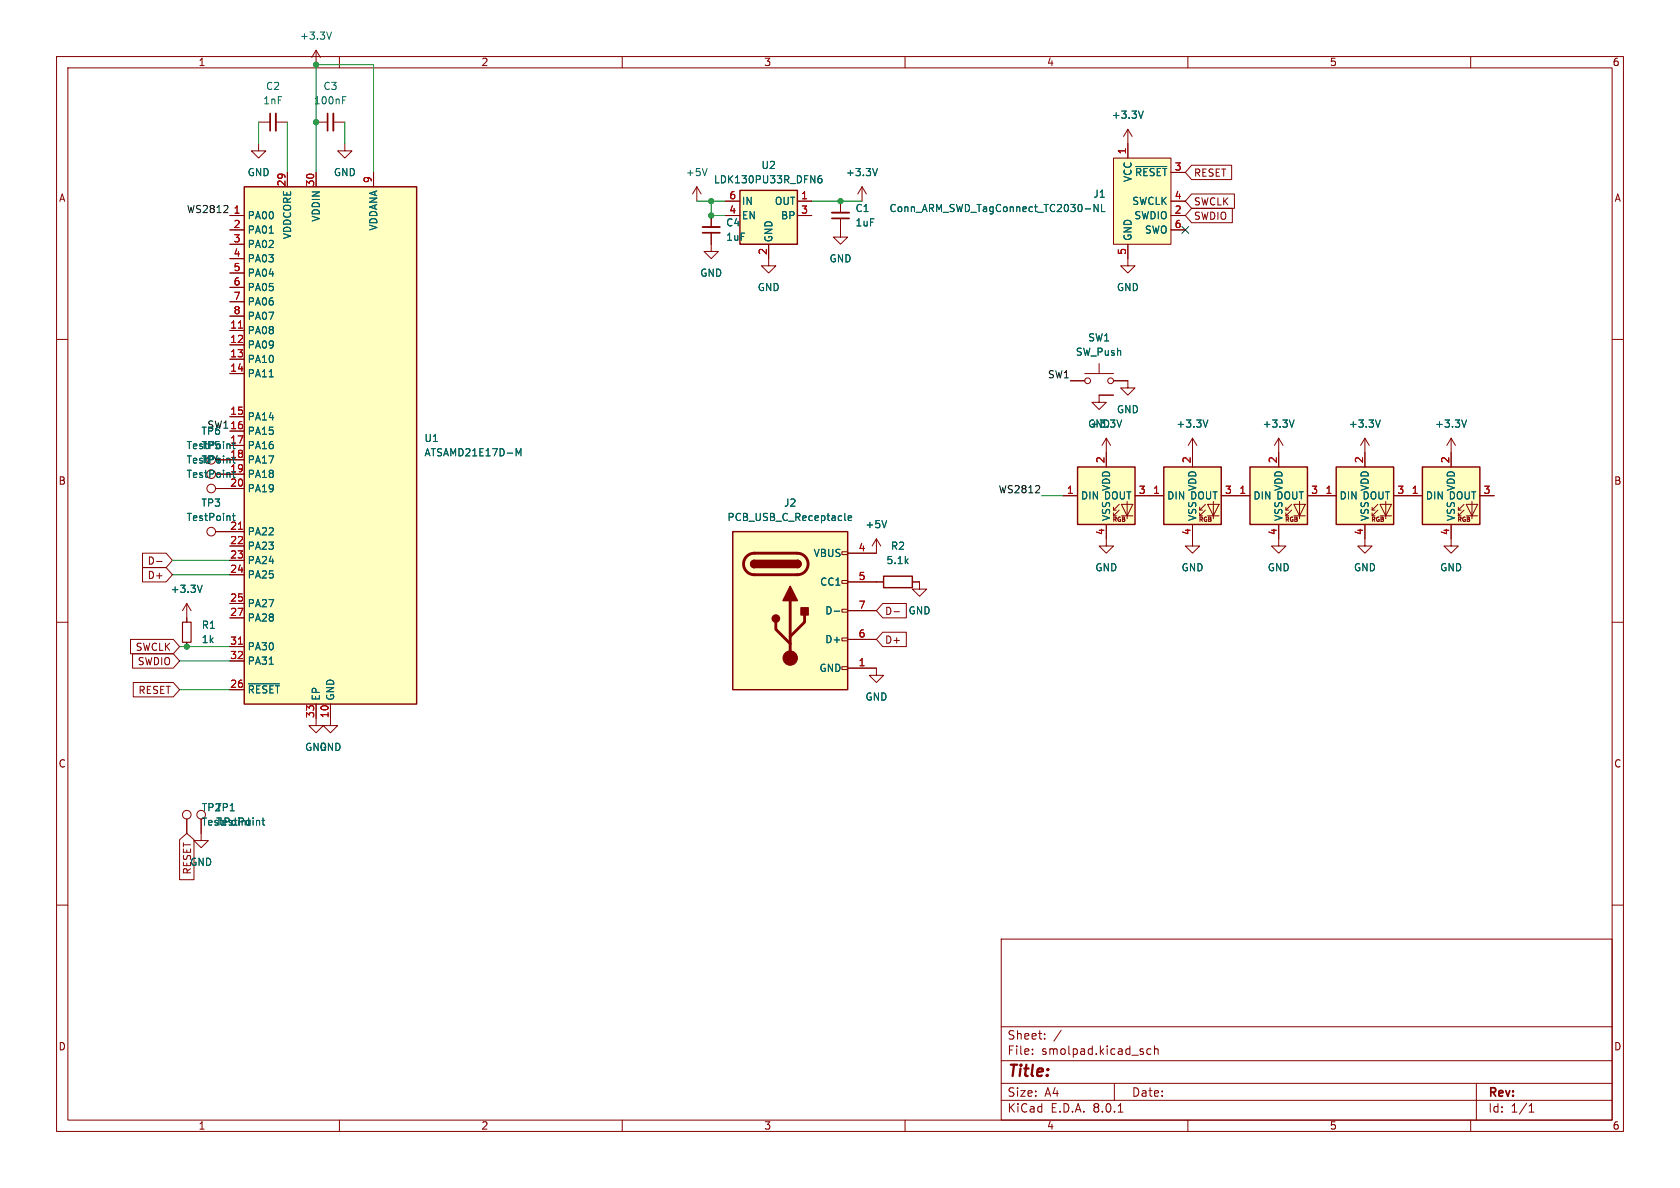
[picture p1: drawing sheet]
<svg xmlns="http://www.w3.org/2000/svg" width="297mm" height="210mm" viewBox="0 0 297 210" stroke-linecap="round" stroke-linejoin="round" font-family="sans-serif">
<g fill="none" stroke="#840000" stroke-width=".18">
<path d="M10 10h277v190h-277zM12 12h273v186h-273zM60 10v2M110 10v2M160 10v2M210 10v2M260 10v2M10 60h2M285 60h2M38.1 86.4h2.5M10 110h2M285 110h2"/>
<path d="M10 160h2M285 160h2M177 166h108v32h-108zM60 198v2M110 198v2M160 198v2M177 194.5h108M177 191.5h108M177 187.5h108M177 181.5h108M182.5 186.3v.1M182.5 185.5v.1"/>
<path d="M184.7 183.6v.1M184.7 182.8v.1M187.6 182.1l-1.3 2M197 191.5v3M197.7 196.6h.8M203.5 185.5l-.5-.1-.3 .3v.4l.2 .2h.6M204.1 185.5l.2-.1 .4 .1v.9M204.1 184.9v1.5M210 198v2M260 198v2M261 191.5v6.5M270.3 196.6h.9"/>
<path d="M270.3 195.5l.4-.4v1.5"/>
<circle cx="37.3" cy="86.4" r=".76"/>
</g>
<path d="M41.3 83.1v1.2" fill="none" stroke="#006464" stroke-width=".18"/>
<path d="M190.5 82.6h10.2v10.1h-10.2z" fill="#ffffc2"/>
<path d="M190.5 82.6h10.2v10.1h-10.2z" fill="none" stroke="#840000" stroke-width=".25"/>
<g fill="none" stroke="#840000" stroke-width=".18">
<path d="M189.2 67.3h2.6M191.8 66h5M194.3 64.3v1.7M195.6 77.5v5.1M195.6 77.5l-.8 1.2M195.6 77.5l.7 1.2M196.8 67.3h2.6v1.3h1.3l-1.3 1.3-1.3-1.3h1.3M196.8 69.9h-2.5v1.2h1.3l-1.3 1.3-1.3-1.3h1.3M38.1 94h2.5M188 87.6h2.5M195.6 92.7v3.8h1.2l-1.2 1.3-1.3-1.3h1.3M196.8 91.2h.6"/>
<path d="M196.8 90.2h.6M197.9 90.2l-1.1 1v-.5M197.9 89.2l-1.1 1v-.5M198.2 89.2h2.1l-1 2zM198.2 91.2h2.1M199.3 88.6v3.1M200.7 87.6h2.5M33 144.8v2.5M35.6 144.8v3.8h1.2l-1.2 1.3-1.3-1.3h1.3"/>
<circle cx="192.3" cy="67.3" r=".51"/>
<circle cx="196.3" cy="67.3" r=".51"/>
<circle cx="37.3" cy="94" r=".76"/>
<circle cx="33" cy="144" r=".76"/>
<circle cx="35.6" cy="144" r=".76"/>
</g>
<path d="M41.3 78v1.3M198.3 74.2l-.4 1.3M41.1 91.2h.5M41.3 80.6v1.2M41.3 90.7v1.3M46.3 145h.5M46.5 144.6v1.1l.3 .2" fill="none" stroke="#006464" stroke-width=".18"/>
<path d="M43.2 33h30.5v91.5h-30.5z" fill="#ffffc2"/>
<path d="M43.2 33h30.5v91.5h-30.5z" fill="none" stroke="#840000" stroke-width=".25"/>
<g fill="none" stroke="#840000" stroke-width=".18">
<path d="M40.6 38.1h2.6M45.7 25.4v1.3h1.3l-1.3 1.2-1.3-1.2h1.3M45.7 21.6h2.1M48.8 21.6h2M50.8 30.5v2.5M55.9 30.5v2.5M66 30.5v2.5M40.6 58.4h2.6M40.6 40.6h2.6M40.6 43.2h2.6M40.6 45.7h2.6M40.6 48.3h2.6"/>
<path d="M40.6 50.8h2.6M40.6 53.3h2.6M40.6 55.9h2.6M40.6 61h2.6M40.6 63.5h2.6M40.6 66h2.6M40.6 73.7h2.6M40.6 76.2h2.6M40.6 78.7h2.6M256.5 77.5l-.7 1.2M256.5 77.5v2.5M256.5 77.5l.8 1.2"/>
<path d="M40.6 81.3h2.6M40.6 83.8h2.6M40.6 86.4h2.6M40.6 94h2.6M40.6 96.5h2.6M40.6 99.1h2.6M33 106.7l-.7 1.3M33 106.7v3.3M33 113.5v.8M33 106.7l.8 1.3M40.6 101.6h2.6M40.6 106.7h2.6"/>
<path d="M40.6 109.2h2.6M40.6 114.3h2.6M40.6 116.8h2.6M40.6 121.9h2.6M55.9 124.5v2.5M58.4 124.5v2.5"/>
</g>
<path d="M42.2 58h.7M42.2 93.6h.7M42.2 113.9h.7" fill="none" stroke="#a90000" stroke-width=".18"/>
<path d="M47.6 41.2h.7M47.6 66.6h.7M91.2 79.3l.5 .9 .4-.9v1.3M259.3 74.2l-.5 1.3M35.7 103.4l-.4 1.3M47.6 117.4h.7M43.9 120.9h5.5" fill="none" stroke="#006464" stroke-width=".18"/>
<path d="M48.8 20.1v3" fill="none" stroke="#840000" stroke-width=".33"/>
<path d="M47.8 20.1v3" fill="none" stroke="#840000" stroke-width=".3"/>
<path d="M32.3 110h1.5v3.5h-1.5z" fill="none" stroke="#840000" stroke-width=".2"/>
<path d="M236.2 82.6h10.2v10.1h-10.2z" fill="#ffffc2"/>
<path d="M236.2 82.6h10.2v10.1h-10.2z" fill="none" stroke="#840000" stroke-width=".25"/>
<path d="M233.7 87.6h2.5M241.3 92.7v3.8h1.3l-1.3 1.3-1.3-1.3h1.3M241.3 80v2.6M242.6 91.2h.5M242.6 90.2h.5M243.6 90.2l-1 1v-.5M243.6 89.2l-1 1v-.5M244 89.2h2l-1 2zM244 91.2h2M245 88.6v3.1M246.4 87.6h2.5M256.5 95.3v1.2h1.3l-1.3 1.3-1.2-1.3h1.2" fill="none" stroke="#840000" stroke-width=".18"/>
<path d="M251.5 82.6h10.1v10.1h-10.1z" fill="#ffffc2"/>
<path d="M251.5 82.6h10.1v10.1h-10.1z" fill="none" stroke="#840000" stroke-width=".25"/>
<g fill="none" stroke="#840000" stroke-width=".18">
<path d="M199.4 45.7v1.3h1.3l-1.3 1.3-1.3-1.3h1.3M241.3 77.5l-.8 1.2M241.3 77.5v2.5M241.3 77.5l.8 1.2M248.9 87.6h2.6M256.5 80v2.6M256.5 92.7v2.6M257.8 91.2h.5M257.8 90.2h.5M258.8 90.2l-1 1v-.5M258.8 89.2l-1 1v-.5M259.2 89.2h2l-1 2z"/>
<path d="M259.2 91.2h2M260.2 88.6v3.1M261.6 87.6h2.6"/>
</g>
<path d="M244 74.2l-.4 1.3" fill="none" stroke="#006464" stroke-width=".18"/>
<path d="M196.8 27.9h10.2v15.3h-10.2z" fill="#ffffc2"/>
<path d="M196.8 27.9h10.2v15.3h-10.2zM199.4 22.9v5M199.4 22.9l-.8 1.2M199.4 22.9l.8 1.2M207 38.1h2.5M207 30.5h2.5M207 35.6h2.5M199.4 43.2v2.5M207 40.6h2.5M210.8 95.3v1.2h1.3l-1.3 1.3-1.3-1.3h1.3M226.1 95.3v1.2h1.2l-1.2 1.3-1.3-1.3h1.3" fill="none" stroke="#840000" stroke-width=".18"/>
<path d="M202.1 19.6l-.4 1.3M191.8 36.9h1M194.1 36.1v1.3l-.7-1.3v1.3M194.7 36.1v1.3h.6M200.8 29.4h5.5" fill="none" stroke="#006464" stroke-width=".18"/>
<path d="M205.7 82.6h10.2v10.1h-10.2z" fill="#ffffc2"/>
<path d="M205.7 82.6h10.2v10.1h-10.2z" fill="none" stroke="#840000" stroke-width=".25"/>
<g fill="none" stroke="#840000" stroke-width=".18">
<path d="M210.8 77.5v5.1M210.8 77.5l-.7 1.2M210.8 77.5l.8 1.2M226.1 77.5l-.8 1.2M226.1 77.5v2.5M226.1 77.5l.7 1.2M203.2 87.6h2.5M210.8 92.7v2.6M212.1 91.2h.5M212.1 90.2h.5M213.1 90.2l-1 1v-.5M213.1 89.2l-1 1v-.5"/>
<path d="M213.5 89.2h2l-1 2zM213.5 91.2h2M214.5 88.6v3.1M215.9 87.6h2.5"/>
</g>
<path d="M213.5 74.2l-.4 1.3M228.8 74.2l-.4 1.3" fill="none" stroke="#006464" stroke-width=".18"/>
<path d="M221 82.6h10.1v10.1h-10.1z" fill="#ffffc2"/>
<path d="M221 82.6h10.1v10.1h-10.1z" fill="none" stroke="#840000" stroke-width=".25"/>
<g fill="none" stroke="#840000" stroke-width=".18">
<path d="M55.9 21.6h2M58.9 21.6h2.1M61 25.4v1.3h1.2l-1.2 1.2-1.3-1.2h1.3M148.6 38.6v3.3h1.3l-1.3 1.3-1.3-1.3h1.3M148.6 35.6v2M152.4 33l-.8 1.3M152.4 33v2.6M152.4 33l.8 1.3M125.7 43.2v1.3h1.3l-1.3 1.2-1.2-1.2h1.2M135.9 45.7v1.3h1.3l-1.3 1.3-1.3-1.3h1.3M218.4 87.6h2.6M226.1 80v2.6"/>
<path d="M226.1 92.7v2.6M227.3 91.2h.5M227.3 90.2h.5M228.3 90.2l-1 1v-.5M228.3 89.2l-1 1v-.5M228.7 89.2h2.1l-1.1 2zM228.7 91.2h2.1M229.7 88.6v3.1M231.1 87.6h2.6M55.9 127v1.3h1.2l-1.2 1.2-1.3-1.2h1.3M58.4 127v1.3h1.3l-1.3 1.2-1.3-1.2h1.3"/>
</g>
<path d="M58.9 20.1v3M147.1 37.6h3" fill="none" stroke="#840000" stroke-width=".33"/>
<path d="M57.9 20.1v3M147.1 38.6h3" fill="none" stroke="#840000" stroke-width=".3"/>
<path d="M60.6 17.7h.4M60.6 17.1h.6M155.1 29.8l-.4 1.3" fill="none" stroke="#006464" stroke-width=".18"/>
<path d="M130.8 33.7h10.2v9.5h-10.2z" fill="#ffffc2"/>
<path d="M130.8 33.7h10.2v9.5h-10.2z" fill="none" stroke="#840000" stroke-width=".25"/>
<g fill="none" stroke="#840000" stroke-width=".18">
<path d="M123.2 33l-.8 1.3M123.2 33v2.6M123.2 33l.8 1.3M125.7 38.1v2M128.3 35.6h2.5M128.3 38.1h2.5M141 35.6h2.5M141 38.1h2.5M125.7 41.1v2.1M135.9 43.2v2.5M154.9 95.3l-.7 1.2M154.9 95.3v2.5"/>
<path d="M154.9 95.3l.8 1.2"/>
</g>
<path d="M125 29.8l-.4 1.3M145.2 31.1h-.4a.86 .86 0 0 0 0 1.2l.5-.1v-.4l-.2-.3-.4 .1-.1 .2M156.8 92l-.5 1.3" fill="none" stroke="#006464" stroke-width=".18"/>
<path d="M124.2 40.1h3.1" fill="none" stroke="#840000" stroke-width=".33"/>
<path d="M124.2 41.1h3.1" fill="none" stroke="#840000" stroke-width=".3"/>
<path d="M129.5 94h20.4v27.9h-20.4z" fill="#ffffc2"/>
<g fill="none" stroke="#840000" stroke-width=".18">
<path d="M55.9 8.9l-.8 1.3M55.9 8.9v2.5M55.9 8.9l.7 1.3M40.6 38.1h2.6M50.8 30.5v2.5M55.9 30.5v2.5M66 30.5v2.5M125.7 38.1v2M128.3 35.6h2.5M128.3 38.1h2.5M141 35.6h2.5M141 38.1h2.5"/>
<path d="M148.6 35.6v2M148.6 38.6v2M199.4 25.4v2.5M207 35.6h2.5M207 38.1h2.5M207 30.5h2.5M210.7 29.2h7v2.6h-7l-1.2-1.3zM210.7 34.3h7.5v2.5h-7.5l-1.2-1.2zM210.7 36.8h7.2v2.6h-7.2l-1.2-1.3zM40.6 58.4h2.6M40.6 40.6h2.6M40.6 43.2h2.6"/>
<path d="M40.6 45.7h2.6M40.6 48.3h2.6M40.6 50.8h2.6M40.6 53.3h2.6M40.6 55.9h2.6M125.7 41.1v2.1M135.9 43.2v2.5M199.4 43.2v2.5M207 40.6h2.5M40.6 61h2.6M40.6 63.5h2.6M40.6 66h2.6"/>
<path d="M40.6 73.7h2.6M40.6 76.2h2.6M40.6 78.7h2.6M189.2 67.3h2.6M194.3 69.9h2.5M196.8 67.3h2.6M25.2 97.8h4.2l1.1 1.3-1.1 1.2h-4.2zM27.7 99.2h.9M38.1 86.4h5.1M38.1 94h5.1M40.6 81.3h2.6M40.6 83.8h2.6"/>
<path d="M40.6 96.5h2.6M40.6 99.1h2.6M148.8 97.5h1.1v.5h-1.1zM149.9 97.8h5M188 87.6h2.5M195.6 80v2.6M195.6 92.7v2.6M200.7 87.6h5M210.8 80v2.6M210.8 92.7v2.6M215.9 87.6h5.1M226.1 80v2.6"/>
<path d="M226.1 92.7v2.6M231.1 87.6h5.1M241.3 80v2.6M241.3 92.7v2.6M246.4 87.6h5.1M256.5 80v2.6M256.5 92.7v2.6M261.6 87.6h2.6M23.1 113h7.5l1.1 1.3-1.1 1.3h-7.5zM23.4 115.6h7.2l1.1 1.2-1.1 1.3h-7.2zM25.2 100.3h4.2l1.1 1.3-1.1 1.3h-4.2zM33 109.2v.8"/>
<path d="M33 113.5v.8M40.6 101.6h2.6M40.6 106.7h2.6M40.6 109.2h2.6M40.6 114.3h2.6M40.6 116.8h2.6M148.8 117.9h1.1v.5h-1.1zM148.8 112.8h1.1v.5h-1.1zM148.8 107.7h1.1v.5h-1.1zM148.8 102.6h1.1v.5h-1.1zM149.9 118.1h5v1.3h1.3l-1.3 1.3-1.2-1.3h1.2M149.9 102.9h6.3"/>
<path d="M149.9 113h5M149.9 108h5M156.1 111.8h4.1v2.5h-4.1l-1.2-1.3zM156.1 106.7h4.1v2.5h-4.1l-1.2-1.2zM158 108.1h1M161.3 102.9h1.3v1.2h1.2l-1.2 1.3-1.3-1.3h1.3M23.6 120.6h7l1.1 1.3-1.1 1.3h-7zM40.6 121.9h2.6M55.9 124.5v2.5M58.4 124.5v2.5M31.7 148.4l1.3-1.1 1.3 1.1v7.1h-2.6zM33 144.8v2.5"/>
<path d="M35.6 144.8v2.5"/>
</g>
<path d="M129.5 94h20.4v27.9h-20.4zM133.3 99.1a.64 .64 0 0 0-.6 .6 .64 .64 0 0 0 .6 .6M141 99.1a.64 .64 0 0 1 .6 .6 .64 .64 0 0 1-.6 .6M156.2 101.9h5.1v2h-5.1z" fill="none" stroke="#840000" stroke-width=".25"/>
<g fill="#840000" stroke="#840000" stroke-width=".25">
<path d="M132.9 99.2l.4-.1v1.2a.64 .64 0 0 1-.5-.4 .64 .64 0 0 1 .1-.7z"/>
<path d="M139.7 103.6l1.3 2.6h-2.6z"/>
<path d="M133.3 99.1h7.7v1.2h-7.7z"/>
<path d="M141 99.1a.64 .64 0 0 1 .6 .6 .64 .64 0 0 1-.6 .6z"/>
<path d="M141.6 107.4h1.3v1.3h-1.3z"/>
<circle cx="137.2" cy="109.3" r=".63"/>
</g>
<path d="M132 98.4l.5-.4 .7-.2h7.8a1.9 1.9 0 0 1 1.9 1.9 1.9 1.9 0 0 1-1.9 1.9h-7.7a1.91 1.91 0 0 1-1.7-1.2 1.91 1.91 0 0 1 .4-2zM137.2 110v1.3l2.5 2.5M139.7 106.2v10.1M142.2 108.7v1.3l-2.5 2.5" fill="none" stroke="#840000" stroke-width=".51"/>
<circle cx="139.7" cy="116.3" r="1.27" fill="#840000" stroke="#840000" stroke-width=".18"/>
<g fill="none" stroke="#006464" stroke-width=".18">
<path d="M58.6 5.7l-.4 1.2M202.1 19.6l-.4 1.3M145.2 31.1h-.4a.86 .86 0 0 0 0 1.2l.5-.1v-.4l-.2-.3-.4 .1-.1 .2M155.1 29.8l-.4 1.3M191.8 36.9h1M194.1 36.1v1.3l-.7-1.3v1.3M194.7 36.1v1.3h.6M200.8 29.4h5.5M47.6 41.2h.7M41.3 78v1.3M47.6 66.6h.7M91.2 79.3l.5 .9 .4-.9v1.3"/>
<path d="M198.3 74.2l-.4 1.3M213.5 74.2l-.4 1.3M228.8 74.2l-.4 1.3M244 74.2l-.4 1.3M259.3 74.2l-.5 1.3M41.1 91.2h.5M41.3 80.6v1.2M41.3 83.1v1.2M41.3 90.7v1.3M149.3 91.8l.2 .2M150 91.6l.6-.1-.1-.3h-.4l-.1 .2v.6h.5M156.8 92l-.5 1.3"/>
<path d="M35.7 103.4l-.4 1.3M47.6 117.4h.7M147.5 108h.9M43.9 120.9h5.5M46.3 145h.5M46.5 144.6v1.1l.3 .2"/>
</g>
<path d="M39.5 37.6h.8M40.2 36.4v.5M183 87.1h.8M183.7 86v.4" fill="none" stroke="#0f0f0f" stroke-width=".18"/>
<g fill="none" stroke="#009600" stroke-width=".18">
<path d="M45.7 21.6v3.8M50.8 21.6v8.9M55.9 30.5v-19.1h10.1v19.1M61 21.6v3.8M123.2 35.6h5.1M125.7 35.6v2.5h2.6M143.5 35.6h8.9M30.5 99.1h10.1M184.1 87.6h3.9M30.5 101.6h10.1M31.7 116.8h8.9M31.7 114.3h8.9"/>
<path d="M31.7 121.9h8.9"/>
</g>
<path d="M208.9 40l1.3 1.2M210.2 40l-1.3 1.2" fill="none" stroke="#000084" stroke-width=".18"/>
<path d="M42.2 58h.7M42.2 93.6h.7M42.2 113.9h.7" fill="none" stroke="#a90000" stroke-width=".18"/>
<g fill="#009600" stroke="#009600" stroke-width=".18">
<circle cx="55.9" cy="21.6" r=".46"/>
<circle cx="148.6" cy="35.6" r=".46"/>
<circle cx="125.7" cy="38.1" r=".46"/>
<circle cx="125.7" cy="35.6" r=".46"/>
<circle cx="55.9" cy="11.4" r=".46"/>
<circle cx="33" cy="114.3" r=".46"/>
</g>
<text font-size="2.8" fill="#840000" x="178" y="190.9">Title:</text>
<g font-size="2.1" fill="#840000">
<text x="178" y="184">Sheet:</text>
<text x="178" y="186.7">File:</text>
<text x="184.1" y="186.7">smolpad.kicad_sch</text>
<text x="178" y="196.9">KiCad</text>
<text x="178" y="194.1">Size:</text>
<text x="184.7" y="194.1">A4</text>
<text x="185.7" y="196.9">E.D.A.</text>
<text x="193.3" y="196.9">8.0.1</text>
<text x="200" y="194.1">Date:</text>
<text x="263" y="194.3">Rev:</text>
<text x="263" y="196.9">Id:</text>
<text x="267.1" y="196.9">1/1</text>
</g>
<g font-size="1.8" fill="#840000">
<text x="35" y="11.9">1</text>
<text x="85" y="11.9">2</text>
<text x="135" y="11.9">3</text>
<text x="185" y="11.9">4</text>
<text x="235" y="11.9">5</text>
<text x="285" y="11.9">6</text>
<text x="10.3" y="35.9">A</text>
<text x="211" y="31.4">RESET</text>
<text x="285.3" y="35.9">A</text>
<text x="211" y="36.5">SWCLK</text>
<text x="211" y="39.1">SWDIO</text>
<text x="32.9" y="82.1">TestPoint</text>
<text x="10.3" y="85.9">B</text>
<text x="285.3" y="85.9">B</text>
<text x="26" y="100">D-</text>
<text x="26" y="102.6">D+</text>
<text x="156.4" y="114">D+</text>
<text x="156.4" y="108.9">D-</text>
<text x="23.9" y="115.3">SWCLK</text>
<text x="24.3" y="117.8">SWDIO</text>
<text x="24.4" y="122.9">RESET</text>
<text x="10.3" y="135.9">C</text>
<text x="285.3" y="135.9">C</text>
<text x="34" y="154.7" transform="rotate(-90 34 154.7)">RESET</text>
<text x="10.3" y="185.9">D</text>
<text x="285.3" y="185.9">D</text>
<text x="35" y="199.9">1</text>
<text x="85" y="199.9">2</text>
<text x="135" y="199.9">3</text>
<text x="185" y="199.9">4</text>
<text x="235" y="199.9">5</text>
<text x="285" y="199.9">6</text>
</g>
<g font-size="1.8" fill="#006464">
<text x="52.9" y="7.2">+3.3V</text>
<text x="46.9" y="16.1">C2</text>
<text x="57.1" y="16.1">C3</text>
<text x="46.4" y="18.6">1nF</text>
<text x="55.4" y="18.6">100nF</text>
<text x="196.4" y="21.2">+3.3V</text>
<text x="43.7" y="31.3">GND</text>
<text x="58.9" y="31.3">GND</text>
<text x="121.2" y="31.3">+5V</text>
<text x="126.1" y="32.6">LDK130PU33R_DFN6</text>
<text x="134.5" y="30.1">U2</text>
<text x="149.5" y="31.3">+3.3V</text>
<text x="193.2" y="35.2">J1</text>
<text x="200.3" y="32.3" transform="rotate(-90 200.3 32.3)">VCC</text>
<text x="200.6" y="31.3">~{RESET}</text>
<text x="43.7" y="39">PA00</text>
<text x="43.7" y="41.5">PA01</text>
<text x="56.7" y="39.3" transform="rotate(-90 56.7 39.3)">VDDIN</text>
<text x="66.9" y="40.9" transform="rotate(-90 66.9 40.9)">VDDANA</text>
<text x="128.3" y="40.2">C4</text>
<text x="131.1" y="39">EN</text>
<text x="131.1" y="36.4">IN</text>
<text x="136.9" y="36.4">OUT</text>
<text x="138" y="39">BP</text>
<text x="151.1" y="37.7">C1</text>
<text x="151.1" y="40.2">1uF</text>
<text x="157.1" y="37.7">Conn_ARM_SWD_TagConnect_TC2030-NL</text>
<text x="200.1" y="36.4">SWCLK</text>
<text x="200.4" y="39">SWDIO</text>
<text x="202.3" y="41.5">SWO</text>
<text x="43.7" y="44">PA02</text>
<text x="43.7" y="46.6">PA03</text>
<text x="51.7" y="42.4" transform="rotate(-90 51.7 42.4)">VDDCORE</text>
<text x="128.3" y="42.8">1uF</text>
<text x="136.8" y="42.9" transform="rotate(-90 136.8 42.9)">GND</text>
<text x="146.6" y="46.6">GND</text>
<text x="200.3" y="42.7" transform="rotate(-90 200.3 42.7)">GND</text>
<text x="43.7" y="49.1">PA04</text>
<text x="43.7" y="51.7">PA05</text>
<text x="123.7" y="49.1">GND</text>
<text x="133.9" y="51.7">GND</text>
<text x="197.4" y="51.7">GND</text>
<text x="43.7" y="59.3">PA08</text>
<text x="43.7" y="54.2">PA06</text>
<text x="43.7" y="56.7">PA07</text>
<text x="43.7" y="61.8">PA09</text>
<text x="43.7" y="64.4">PA10</text>
<text x="190.1" y="63.1">SW_Push</text>
<text x="192.3" y="60.6">SW1</text>
<text x="43.7" y="66.9">PA11</text>
<text x="35.5" y="77.1">TP6</text>
<text x="43.7" y="74.5">PA14</text>
<text x="43.7" y="77.1">PA15</text>
<text x="192.3" y="75.8">GND</text>
<text x="192.6" y="75.8">+3.3V</text>
<text x="197.4" y="73.3">GND</text>
<text x="207.9" y="75.8">+3.3V</text>
<text x="223.1" y="75.8">+3.3V</text>
<text x="238.4" y="75.8">+3.3V</text>
<text x="253.6" y="75.8">+3.3V</text>
<text x="32.9" y="79.6">TestPoint</text>
<text x="35.5" y="82.1">TP4</text>
<text x="35.5" y="79.6">TP5</text>
<text x="40.6" y="78.5">17</text>
<text x="40.6" y="81">18</text>
<text x="40.6" y="83.6">19</text>
<text x="43.7" y="79.6">PA16</text>
<text x="43.7" y="82.1">PA17</text>
<text x="74.9" y="80.9">ATSAMD21E17D-M</text>
<text x="74.9" y="78.3">U1</text>
<text x="32.9" y="84.7">TestPoint</text>
<text x="35.5" y="89.8">TP3</text>
<text x="40.6" y="86.1">20</text>
<text x="43.7" y="84.7">PA18</text>
<text x="43.7" y="87.2">PA19</text>
<text x="138.5" y="89.8">J2</text>
<text x="191" y="88.5">DIN DOUT</text>
<text x="196.4" y="86.9" transform="rotate(-90 196.4 86.9)">VDD</text>
<text x="206.2" y="88.5">DIN DOUT</text>
<text x="211.7" y="86.9" transform="rotate(-90 211.7 86.9)">VDD</text>
<text x="221.5" y="88.5">DIN DOUT</text>
<text x="226.9" y="86.9" transform="rotate(-90 226.9 86.9)">VDD</text>
<text x="236.7" y="88.5">DIN DOUT</text>
<text x="242.2" y="86.9" transform="rotate(-90 242.2 86.9)">VDD</text>
<text x="252" y="88.5">DIN DOUT</text>
<text x="257.4" y="86.9" transform="rotate(-90 257.4 86.9)">VDD</text>
<text x="32.9" y="92.3">TestPoint</text>
<text x="40.6" y="93.7">21</text>
<text x="43.7" y="94.8">PA22</text>
<text x="128.5" y="92.3">PCB_USB_C_Receptacle</text>
<text x="152.9" y="93.6">+5V</text>
<text x="196.4" y="92.2" transform="rotate(-90 196.4 92.2)">VSS</text>
<text x="211.7" y="92.2" transform="rotate(-90 211.7 92.2)">VSS</text>
<text x="226.9" y="92.2" transform="rotate(-90 226.9 92.2)">VSS</text>
<text x="242.2" y="92.2" transform="rotate(-90 242.2 92.2)">VSS</text>
<text x="257.4" y="92.2" transform="rotate(-90 257.4 92.2)">VSS</text>
<text x="43.7" y="97.4">PA23</text>
<text x="43.7" y="99.9">PA24</text>
<text x="143.7" y="98.7">VBUS</text>
<text x="156.6" y="99.9">5.1k</text>
<text x="157.4" y="97.4">R2</text>
<text x="193.5" y="101.2">GND</text>
<text x="208.8" y="101.2">GND</text>
<text x="224" y="101.2">GND</text>
<text x="239.3" y="101.2">GND</text>
<text x="254.5" y="101.2">GND</text>
<text x="30.1" y="105">+3.3V</text>
<text x="43.7" y="102.5">PA25</text>
<text x="43.7" y="107.5">PA27</text>
<text x="144.9" y="103.7">CC1</text>
<text x="35.6" y="111.4">R1</text>
<text x="35.6" y="113.9">1k</text>
<text x="43.7" y="110.1">PA28</text>
<text x="145.8" y="113.9">D+</text>
<text x="145.8" y="108.8">D-</text>
<text x="160.5" y="108.8">GND</text>
<text x="43.7" y="115.2">PA30</text>
<text x="43.7" y="117.7">PA31</text>
<text x="144.8" y="119">GND</text>
<text x="43.7" y="122.8">~{RESET}</text>
<text x="56.7" y="124" transform="rotate(-90 56.7 124)">EP</text>
<text x="59.3" y="124" transform="rotate(-90 59.3 124)">GND</text>
<text x="152.9" y="124.1">GND</text>
<text x="53.8" y="132.9">GND</text>
<text x="56.4" y="132.9">GND</text>
<text x="35.6" y="143.6">TP2TP1</text>
<text x="35.6" y="146.2">TestPoint</text>
<text x="38.1" y="146.2">TestPoint</text>
<text x="33.5" y="153.3">GND</text>
</g>
<g font-size="1.8" fill="#a90000">
<text x="199.1" y="27.4" transform="rotate(-90 199.1 27.4)">1</text>
<text x="50.5" y="33.1" transform="rotate(-90 50.5 33.1)">29</text>
<text x="55.6" y="33.1" transform="rotate(-90 55.6 33.1)">30</text>
<text x="65.8" y="32.5" transform="rotate(-90 65.8 32.5)">9</text>
<text x="128.8" y="35.3">6</text>
<text x="141.5" y="35.3">1</text>
<text x="207.6" y="30.2">3</text>
<text x="207.6" y="35.3">4</text>
<text x="41.2" y="37.8">1</text>
<text x="41.2" y="40.4">2</text>
<text x="128.8" y="37.8">4</text>
<text x="141.5" y="37.8">3</text>
<text x="207.6" y="37.8">2</text>
<text x="207.6" y="40.4">6</text>
<text x="41.2" y="42.9">3</text>
<text x="41.2" y="45.5">4</text>
<text x="135.6" y="45.2" transform="rotate(-90 135.6 45.2)">2</text>
<text x="199.1" y="45.2" transform="rotate(-90 199.1 45.2)">5</text>
<text x="41.2" y="48">5</text>
<text x="41.2" y="50.5">6</text>
<text x="41.2" y="53.1">7</text>
<text x="40.6" y="58.2">11</text>
<text x="41.2" y="55.6">8</text>
<text x="40.6" y="60.7">12</text>
<text x="40.6" y="63.2">13</text>
<text x="40.6" y="65.8">14</text>
<text x="40.6" y="73.4">15</text>
<text x="40.6" y="75.9">16</text>
<text x="195.3" y="82" transform="rotate(-90 195.3 82)">2</text>
<text x="210.6" y="82" transform="rotate(-90 210.6 82)">2</text>
<text x="225.8" y="82" transform="rotate(-90 225.8 82)">2</text>
<text x="241" y="82" transform="rotate(-90 241 82)">2</text>
<text x="256.3" y="82" transform="rotate(-90 256.3 82)">2</text>
<text x="188.5" y="87.4">1</text>
<text x="201.2" y="87.4">3</text>
<text x="203.8" y="87.4">1</text>
<text x="216.5" y="87.4">3</text>
<text x="219" y="87.4">1</text>
<text x="231.7" y="87.4">3</text>
<text x="234.2" y="87.4">1</text>
<text x="246.9" y="87.4">3</text>
<text x="249.5" y="87.4">1</text>
<text x="262.2" y="87.4">3</text>
<text x="195.3" y="94.7" transform="rotate(-90 195.3 94.7)">4</text>
<text x="210.6" y="94.7" transform="rotate(-90 210.6 94.7)">4</text>
<text x="225.8" y="94.7" transform="rotate(-90 225.8 94.7)">4</text>
<text x="241" y="94.7" transform="rotate(-90 241 94.7)">4</text>
<text x="256.3" y="94.7" transform="rotate(-90 256.3 94.7)">4</text>
<text x="40.6" y="96.3">22</text>
<text x="40.6" y="98.8">23</text>
<text x="40.6" y="101.3">24</text>
<text x="151.7" y="97.5">4</text>
<text x="40.6" y="106.4">25</text>
<text x="151.7" y="102.6">5</text>
<text x="151.7" y="107.7">7</text>
<text x="40.6" y="109">27</text>
<text x="151.7" y="112.8">6</text>
<text x="40.6" y="114">31</text>
<text x="40.6" y="116.6">32</text>
<text x="151.7" y="117.9">1</text>
<text x="40.6" y="121.7">26</text>
<text x="55.6" y="127" transform="rotate(-90 55.6 127)">33</text>
<text x="58.2" y="127" transform="rotate(-90 58.2 127)">10</text>
</g>
<g font-size="1.8" fill="#0f0f0f">
<text x="32.9" y="37.8">WS2812</text>
<text x="185.2" y="67">SW1</text>
<text x="36.6" y="75.9">SW116</text>
<text x="176.4" y="87.3">WS2812</text>
</g>
<g font-size="1.1" fill="#840000">
<text x="196.7" y="92.3">RGB</text>
<text x="211.9" y="92.3">RGB</text>
<text x="227.1" y="92.3">RGB</text>
<text x="242.4" y="92.3">RGB</text>
<text x="257.6" y="92.3">RGB</text>
</g>
</svg>
